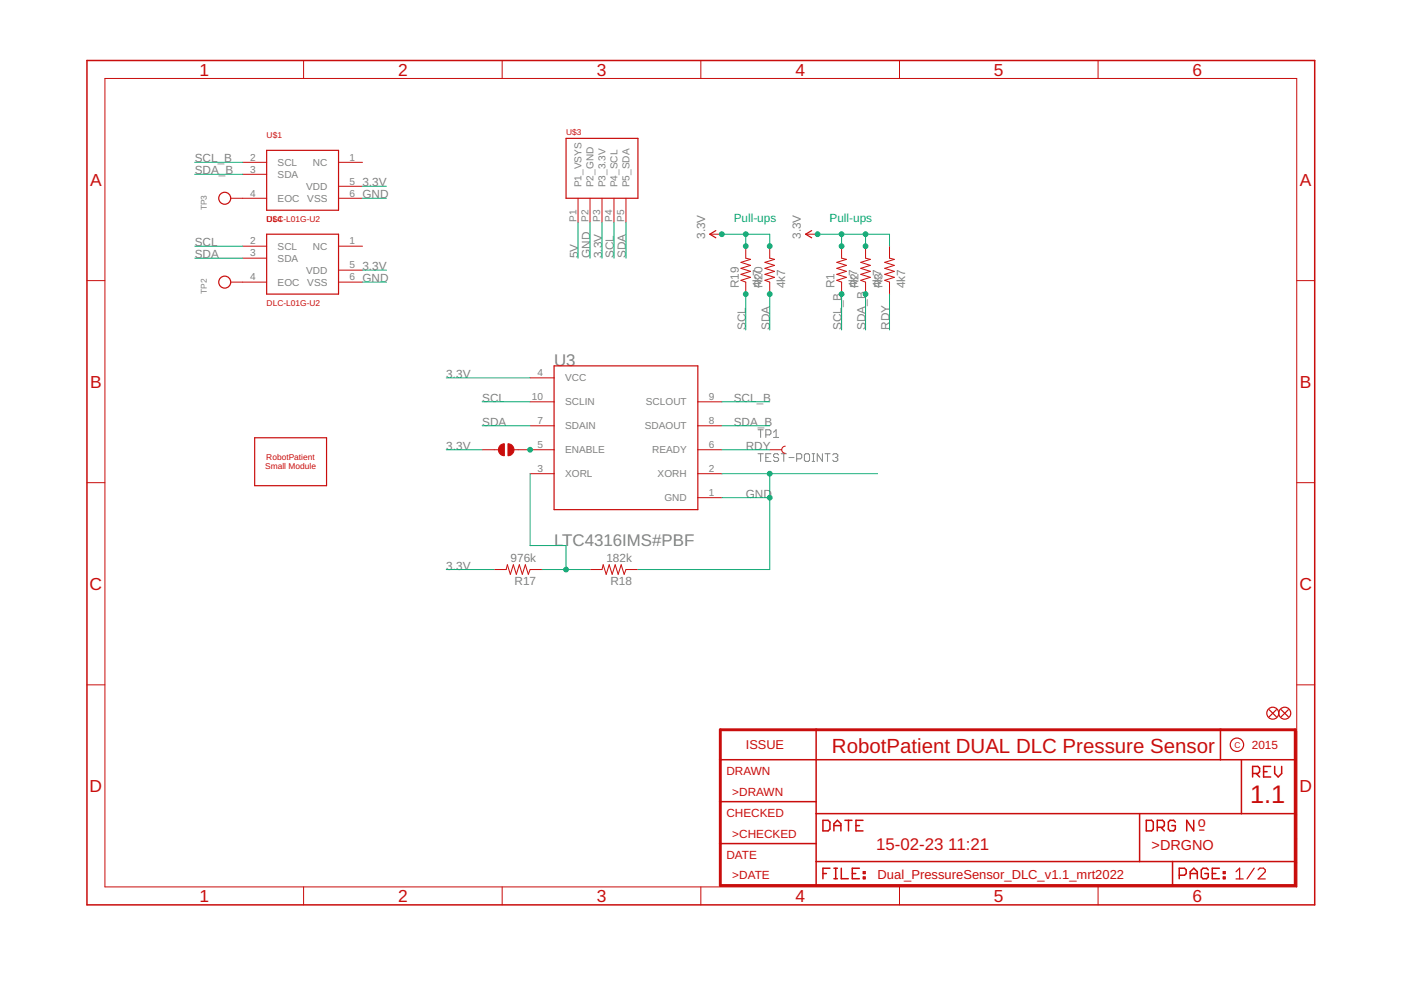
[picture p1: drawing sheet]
<svg xmlns="http://www.w3.org/2000/svg" width="297mm" height="210mm" viewBox="0 0 297 210" stroke-linecap="round" stroke-linejoin="round" font-family="sans-serif">
<g fill="none" stroke="#808080" stroke-width=".21">
<path d="M160.7 96.2h1.1M160.7 91.1h1.1M161.3 91.1v1.7M161.3 96.2v1.6M162.4 92.2h.8l.2-.3v-.5l-.2-.3h-.8v1.7M162.4 97h.5M163.4 96.2h-1v1.6h1M164 91.7l.5-.6v1.7M164 92.8h1.1M165.1 96.5l-.3-.3h-.5l-.3 .3v.2l.3 .3h.5l.3 .3v.3l-.3 .2h-.5l-.3-.2M165.6 96.2h1.1M166.2 96.2v1.6"/>
<path d="M167.3 97h1.1M168.9 97.3h.8l.3-.3v-.5l-.3-.3h-.8v1.6M170.5 96.5l.3-.3h.6l.2 .3v1.1l-.2 .2h-.6l-.3-.2zM172.2 96.2h.5M172.2 97.8h.5M172.5 96.2v1.6M174.4 96.2v1.6l-1.1-1.6v1.6M174.9 96.2h1.1M175.5 96.2v1.6M176.6 96.5l.2-.3h.6l.2 .3v.2l-.2 .3M177.1 97h.3M177.4 97l.2 .3v.3l-.2 .2h-.6l-.2-.2"/>
</g>
<g fill="none" stroke="#c90d0c" stroke-width=".21">
<path d="M22.2 16.6h252.7v171.4h-252.7zM64.4 12.8v3.8M106.5 12.8v3.8M148.6 12.8v3.8M190.7 12.8v3.8M232.8 12.8v3.8M51.5 34.4h5M51.5 37h5M71.8 34.4h5.1M71.8 39.5h5.1M18.4 59.5h3.8M48.9 42h7.6"/>
<path d="M48.9 59.8h7.6M51.5 52.2h5M51.5 54.7h5M71.8 42h5.1M71.8 52.2h5.1M71.8 59.8h5.1M71.8 57.3h5.1M122.6 42v5.1M125.1 42v5.1M127.6 42v5.1M130.2 42v5.1M132.7 42v5.1"/>
<path d="M150.5 49.7h2.5M158.1 52.2v2.5l1 .3-2 .6 2 .7-2 .6 2 .6-2 .7 2 .6-2 .6 1 .4v2.6M163.2 52.2v2.5l1 .3-2 .6 2 .7-2 .6 2 .6-2 .7 2 .6-2 .6 1 .4v2.6M170.8 49.7h2.6M178.4 52.2v2.5l1.1 .3-2.1 .6 2.1 .7-2.1 .6 2.1 .6-2.1 .7 2.1 .6-2.1 .6 1 .4v2.6M183.5 52.2v2.5l1 .3-2 .6 2 .7-2 .6 2 .6-2 .7 2 .6-2 .6 1 .4v2.6M188.6 52.2v2.5l1 .3-2 .6 2 .7-2 .6 2 .6-2 .7 2 .6-2 .6 1 .4v2.6M274.9 59.5h3.8M102.2 95.4h3.5M109 95.4h8.5M112.4 80.1h5.1M112.4 85.2h5.1"/>
<path d="M112.4 90.3h5.1M153 95.4h-5M153 85.2h-5M153 90.3h-5M163.2 95.4h2.5M166.5 94.6a.76 .76 0 0 0-.8 .8 .76 .76 0 0 0 .8 .7M18.4 102.3h3.8M112.4 100.4l5.1 .1M153 100.4l-5 .1M153 105.5h-5M274.9 102.3h3.8M104.8 120.8h2.5l.3-1.1 .6 2.1 .6-2.1 .7 2.1 .6-2.1 .6 2.1 .7-2.1 .6 2.1 .4-1h2.5"/>
<path d="M125.1 120.8h2.5l.3-1.1 .6 2.1 .7-2.1 .6 2.1 .6-2.1 .7 2.1 .6-2.1 .6 2.1 .4-1h2.6M18.4 145.2h3.8M274.9 145.2h3.8M64.4 188v3.9M106.5 188v3.9M148.6 188v3.9M190.7 188v3.9M232.8 188v3.9"/>
</g>
<g fill="none" stroke="#c90d0c" stroke-width=".32">
<path d="M18.4 12.8h260.3v179.1h-260.3zM173 154.7v33M258.8 154.7v6.4M152.7 161.1h121.9M152.7 170h20.3M152.7 178.9h20.3M173 172.5h101.6M174.5 173.9h1.1l.4 .4v1.5l-.4 .4h-1.1zM176.8 175h1.5M176.8 176.2v-1.5l.7-.8 .8 .8v1.5M179.1 173.9h1.5M179.9 173.9v2.3"/>
<path d="M181.5 175h.7M183 173.9h-1.5v2.3h1.5M241.6 172.5v10.2M243 173.9h1.2l.3 .4v1.5l-.3 .4h-1.2zM245.4 175.4h1.1l.4-.4v-.7l-.4-.4h-1.1v2.3M246.1 175.4l.8 .8M249.2 174.3l-.4-.4h-.7l-.4 .4v1.5l.4 .4h.7l.4-.4v-.8h-.7M253.1 173.9v2.3l-1.5-2.3v2.3M263.2 161.1v11.4M265.6 164h1.1l.4-.4v-.7l-.4-.4h-1.1v2.2M266.3 164l.8 .7M267.9 163.6h.7"/>
<path d="M269.4 162.5h-1.5v2.2h1.5M270.3 162.5v1.5l.7 .7 .7-.7v-1.5M173 182.7h101.6M174.5 185.2h.7M176 184.1h-1.5v2.2M176.8 184.1h.7M176.8 186.3h.7M177.2 184.1v2.2M178.4 184.1v2.2h1.5M180.7 185.2h.7M182.2 184.1h-1.5v2.2h1.5M183 184.8h.4v.4h-.4z"/>
<path d="M183 185.9h.4v.4h-.4zM248.6 182.7v5M250 185.6h1.1l.4-.4v-.8l-.4-.3h-1.1v2.2M252.3 185.2h1.6M252.3 186.3v-1.5l.8-.7 .8 .7v1.5M256.2 184.4l-.4-.3h-.7l-.4 .3v1.5l.4 .4h.7l.4-.4v-.7h-.8M257 185.2h.8M258.5 184.1h-1.5v2.2h1.5M259.4 184.8h.3v.4h-.3zM259.4 185.9h.3v.4h-.3z"/>
</g>
<path d="M152.7 154.7h121.9v33h-121.9z" fill="none" stroke="#c90d0c" stroke-width=".61"/>
<g fill="none" stroke="#c90d0c" stroke-width=".25">
<path d="M56.5 31.9h15.3v12.7h-15.3zM120 29.3h15.3v12.7h-15.3zM56.5 49.7h15.3v12.7h-15.3zM151.8 48.9l-1.3 .8 1.3 .7M172.1 48.9l-1.3 .8 1.3 .7M117.5 77.6h30.5v30.5h-30.5zM54 92.8h15.2v10.2h-15.2zM269.1 150.5l1.5 1.5M270.6 150.5l-1.5 1.5M271.6 150.5l1.6 1.5M273.2 150.5l-1.6 1.5M254.3 176h1"/>
<path d="M262.1 184.8l.7-.7v2.3M262.1 186.4h1.5M265.9 184.1l-1.5 2.3M266.7 184.4l.4-.3h.8l.4 .3v.4l-1.6 1.6h1.6"/>
<circle cx="47.6" cy="42" r="1.27"/>
<circle cx="47.6" cy="59.8" r="1.27"/>
<circle cx="262.3" cy="157.9" r="1.42"/>
<circle cx="269.9" cy="151.2" r="1.27"/>
<circle cx="272.4" cy="151.2" r="1.27"/>
</g>
<g fill="#c90d0c" stroke="#c90d0c" stroke-width=".21">
<path d="M107.7 94.1a1.27 1.27 0 0 1 1.3 1.3 1.27 1.27 0 0 1-1.3 1.2z" fill-rule="evenodd"/>
<path d="M106 94.5l.9-.4v2.5a1.27 1.27 0 0 1-1.1-.7 1.27 1.27 0 0 1 .2-1.4z" fill-rule="evenodd"/>
</g>
<g fill="none" stroke="#0dab76" stroke-width=".21">
<path d="M41.3 34.4h10.2M41.3 37h10.2M76.9 39.5h5M41.3 52.2h10.2M41.3 54.7h10.2M76.9 57.3h5M76.9 59.8h5M76.9 42h5M122.6 47.1v7.6M125.1 47.1v7.6M127.6 47.1v7.6M130.2 47.1v7.6"/>
<path d="M132.7 47.1v7.6M153 49.7h10.2v2.5M158.1 49.7v2.5M173.4 49.7h15.2v2.5M178.4 49.7v2.5M183.5 49.7v2.5M158.1 62.4v7.6M163.2 62.4v7.6M178.4 62.4v7.6M183.5 62.4v7.6M188.6 62.4v7.6M94.6 95.4h7.6"/>
<path d="M94.6 80.1h17.8M102.2 85.2h10.2M102.2 90.3h10.2M153 95.4h10.2M153 85.2h10.2M153 90.3h10.2M112.4 100.4v15.3h7.6v5.1M153 105.5h10.2M153 100.4h33.1M163.2 100.4v20.4h-27.9M94.6 120.8h10.2M114.9 120.8h10.2"/>
</g>
<g fill="#0dab76" stroke="#0dab76" stroke-width=".21">
<circle cx="163.2" cy="52.2" r=".51"/>
<circle cx="158.1" cy="49.7" r=".51"/>
<circle cx="158.1" cy="52.2" r=".51"/>
<circle cx="153" cy="49.7" r=".51"/>
<circle cx="183.5" cy="52.2" r=".51"/>
<circle cx="178.4" cy="49.7" r=".51"/>
<circle cx="178.4" cy="52.2" r=".51"/>
<circle cx="173.4" cy="49.7" r=".51"/>
<circle cx="183.5" cy="49.7" r=".51"/>
<circle cx="163.2" cy="100.4" r=".51"/>
<circle cx="163.2" cy="105.5" r=".51"/>
<circle cx="158.1" cy="62.4" r=".51"/>
<circle cx="163.2" cy="62.4" r=".51"/>
<circle cx="178.4" cy="62.4" r=".51"/>
<circle cx="183.5" cy="62.4" r=".51"/>
<circle cx="112.4" cy="95.4" r=".51"/>
<circle cx="120" cy="120.8" r=".51"/>
</g>
<text font-size="5.4" fill="#c90d0c" x="265" y="170.2">1.1</text>
<text font-size="4.3" fill="#c90d0c" x="176.4" y="159.6">RobotPatient DUAL DLC Pressure Sensor</text>
<g font-size="3.7" fill="#c90d0c">
<text x="42.3" y="16">1</text>
<text x="84.4" y="16">2</text>
<text x="126.5" y="16">3</text>
<text x="168.6" y="16">4</text>
<text x="210.7" y="16">5</text>
<text x="252.9" y="16">6</text>
<text x="19.1" y="39.4">A</text>
<text x="275.6" y="39.4">A</text>
<text x="19.1" y="82.2">B</text>
<text x="275.6" y="82.2">B</text>
<text x="19" y="125.1">C</text>
<text x="275.5" y="125.1">C</text>
<text x="19" y="167.9">D</text>
<text x="275.5" y="167.9">D</text>
<text x="42.3" y="191.2">1</text>
<text x="84.4" y="191.2">2</text>
<text x="126.5" y="191.2">3</text>
<text x="168.6" y="191.2">4</text>
<text x="210.7" y="191.2">5</text>
<text x="252.9" y="191.2">6</text>
</g>
<g font-size="3.6" fill="#808080">
<text x="117.5" y="77.6">U3</text>
<text x="117.5" y="115.7">LTC4316IMS#PBF</text>
</g>
<g font-size="3.6" fill="#c90d0c">
<text x="185.7" y="180.1">15-02-23</text>
<text x="201.1" y="180.1">11:21</text>
</g>
<g font-size="3.1" fill="#c90d0c">
<text x="254" y="175.4">o</text>
<text x="244.2" y="180.1">&gt;DRGNO</text>
</g>
<text font-size="2.8" fill="#c90d0c" x="186.1" y="186.5">Dual_PressureSensor_DLC_v1.1_mrt2022</text>
<text font-size="2.7" fill="#c90d0c" x="158.1" y="158.9">ISSUE</text>
<g font-size="2.5" fill="#808080">
<text x="41.3" y="34.4">SCL_B</text>
<text x="41.3" y="37">SDA_B</text>
<text x="76.8" y="39.5">3.3V</text>
<text x="76.8" y="42">GND</text>
<text x="41.3" y="52.2">SCL</text>
<text x="149.5" y="50.7" transform="rotate(-90 149.5 50.7)">3.3V</text>
<text x="169.8" y="50.7" transform="rotate(-90 169.8 50.7)">3.3V</text>
<text x="41.3" y="54.7">SDA</text>
<text x="76.8" y="57.3">3.3V</text>
<text x="76.8" y="59.8">GND</text>
<text x="122.6" y="54.7" transform="rotate(-90 122.6 54.7)">5V</text>
<text x="125.1" y="54.7" transform="rotate(-90 125.1 54.7)">GND</text>
<text x="127.6" y="54.7" transform="rotate(-90 127.6 54.7)">3.3V</text>
<text x="130.2" y="54.7" transform="rotate(-90 130.2 54.7)">SCL</text>
<text x="132.7" y="54.7" transform="rotate(-90 132.7 54.7)">SDA</text>
<text x="156.6" y="61.1" transform="rotate(-90 156.6 61.1)">R19</text>
<text x="161.4" y="61.1" transform="rotate(-90 161.4 61.1)">4k7</text>
<text x="161.7" y="61.1" transform="rotate(-90 161.7 61.1)">R20</text>
<text x="166.5" y="61.1" transform="rotate(-90 166.5 61.1)">4k7</text>
<text x="176.9" y="61.1" transform="rotate(-90 176.9 61.1)">R1</text>
<text x="181.7" y="61.1" transform="rotate(-90 181.7 61.1)">4k7</text>
<text x="182" y="61.1" transform="rotate(-90 182 61.1)">R2</text>
<text x="186.8" y="61.1" transform="rotate(-90 186.8 61.1)">4k7</text>
<text x="187.1" y="61.1" transform="rotate(-90 187.1 61.1)">R3</text>
<text x="191.9" y="61.1" transform="rotate(-90 191.9 61.1)">4k7</text>
<text x="158.1" y="70" transform="rotate(-90 158.1 70)">SCL</text>
<text x="163.2" y="70" transform="rotate(-90 163.2 70)">SDA</text>
<text x="178.4" y="70" transform="rotate(-90 178.4 70)">SCL_B</text>
<text x="183.5" y="70" transform="rotate(-90 183.5 70)">SDA_B</text>
<text x="188.6" y="70" transform="rotate(-90 188.6 70)">RDY</text>
<text x="94.6" y="80.1">3.3V</text>
<text x="102.2" y="85.2">SCL</text>
<text x="155.6" y="85.2">SCL_B</text>
<text x="94.6" y="95.4">3.3V</text>
<text x="102.2" y="90.3">SDA</text>
<text x="155.6" y="90.3">SDA_B</text>
<text x="158.1" y="95.4">RDY</text>
<text x="158.1" y="105.5">GND</text>
<text x="108.3" y="119.2">976k</text>
<text x="128.6" y="119.2">182k</text>
<text x="94.6" y="120.8">3.3V</text>
<text x="109.1" y="124">R17</text>
<text x="129.4" y="124">R18</text>
</g>
<g font-size="2.5" fill="#0dab76">
<text x="155.6" y="47.1">Pull-ups</text>
<text x="175.9" y="47.1">Pull-ups</text>
</g>
<g font-size="2.5" fill="#c90d0c">
<text x="265.4" y="158.9">2015</text>
<text x="154" y="164.3">DRAWN</text>
<text x="154" y="173.1">CHECKED</text>
<text x="155.3" y="168.7">&gt;DRAWN</text>
<text x="155.3" y="177.6">&gt;CHECKED</text>
<text x="154" y="182">DATE</text>
<text x="155.3" y="186.5">&gt;DATE</text>
</g>
<g font-size="2.1" fill="#808080">
<text x="53" y="34.1">2</text>
<text x="58.9" y="35.2">SCL</text>
<text x="66.3" y="35.2">NC</text>
<text x="74.1" y="34.1">1</text>
<text x="53" y="36.6">3</text>
<text x="53" y="41.7">4</text>
<text x="58.9" y="37.7">SDA</text>
<text x="64.9" y="40.3">VDD</text>
<text x="74.1" y="39.1">5</text>
<text x="74.1" y="41.7">6</text>
<text x="123.3" y="39.7" transform="rotate(-90 123.3 39.7)">P1_VSYS</text>
<text x="125.9" y="39.7" transform="rotate(-90 125.9 39.7)">P2_GND</text>
<text x="128.4" y="39.7" transform="rotate(-90 128.4 39.7)">P3_3.3V</text>
<text x="130.9" y="39.7" transform="rotate(-90 130.9 39.7)">P4_SCL</text>
<text x="133.5" y="39.7" transform="rotate(-90 133.5 39.7)">P5_SDA</text>
<text x="58.9" y="42.8">EOC</text>
<text x="65.2" y="42.8">VSS</text>
<text x="122.2" y="47" transform="rotate(-90 122.2 47)">P1</text>
<text x="124.7" y="47" transform="rotate(-90 124.7 47)">P2</text>
<text x="127.3" y="47" transform="rotate(-90 127.3 47)">P3</text>
<text x="129.8" y="47" transform="rotate(-90 129.8 47)">P4</text>
<text x="132.4" y="47" transform="rotate(-90 132.4 47)">P5</text>
<text x="53" y="51.8">2</text>
<text x="58.9" y="53">SCL</text>
<text x="66.3" y="53">NC</text>
<text x="74.1" y="51.8">1</text>
<text x="53" y="54.4">3</text>
<text x="53" y="59.5">4</text>
<text x="58.9" y="55.5">SDA</text>
<text x="64.9" y="58">VDD</text>
<text x="74.1" y="56.9">5</text>
<text x="74.1" y="59.5">6</text>
<text x="58.9" y="60.6">EOC</text>
<text x="65.2" y="60.6">VSS</text>
<text x="114" y="79.8">4</text>
<text x="119.8" y="80.9">VCC</text>
<text x="112.8" y="84.8">10</text>
<text x="114" y="89.9">7</text>
<text x="119.8" y="86">SCLIN</text>
<text x="136.9" y="86">SCLOUT</text>
<text x="150.3" y="84.8">9</text>
<text x="150.3" y="89.9">8</text>
<text x="114" y="95">5</text>
<text x="119.8" y="91">SDAIN</text>
<text x="136.7" y="91">SDAOUT</text>
<text x="150.3" y="95">6</text>
<text x="114" y="100.1">3</text>
<text x="119.8" y="96.1">ENABLE</text>
<text x="119.8" y="101.2">XORL</text>
<text x="138.3" y="96.1">READY</text>
<text x="139.4" y="101.2">XORH</text>
<text x="150.3" y="100.1">2</text>
<text x="140.9" y="106.3">GND</text>
<text x="150.3" y="105.2">1</text>
</g>
<g font-size="1.8" fill="#c90d0c">
<text x="56.5" y="29.3">U$1</text>
<text x="120" y="28.6">U$3</text>
<text x="56.5" y="47.1">DLC-L01G-U2</text>
<text x="56.5" y="47.1">U$4</text>
<text x="56.5" y="64.9">DLC-L01G-U2</text>
<text x="56.2" y="99.5">Small Module</text>
<text x="56.5" y="97.6">RobotPatient</text>
<text x="261.8" y="158.5">C</text>
</g>
<g font-size="1.8" fill="#808080">
<text x="43.8" y="44.6" transform="rotate(-90 43.8 44.6)">TP3</text>
<text x="43.8" y="62.3" transform="rotate(-90 43.8 62.3)">TP2</text>
</g>
</svg>
